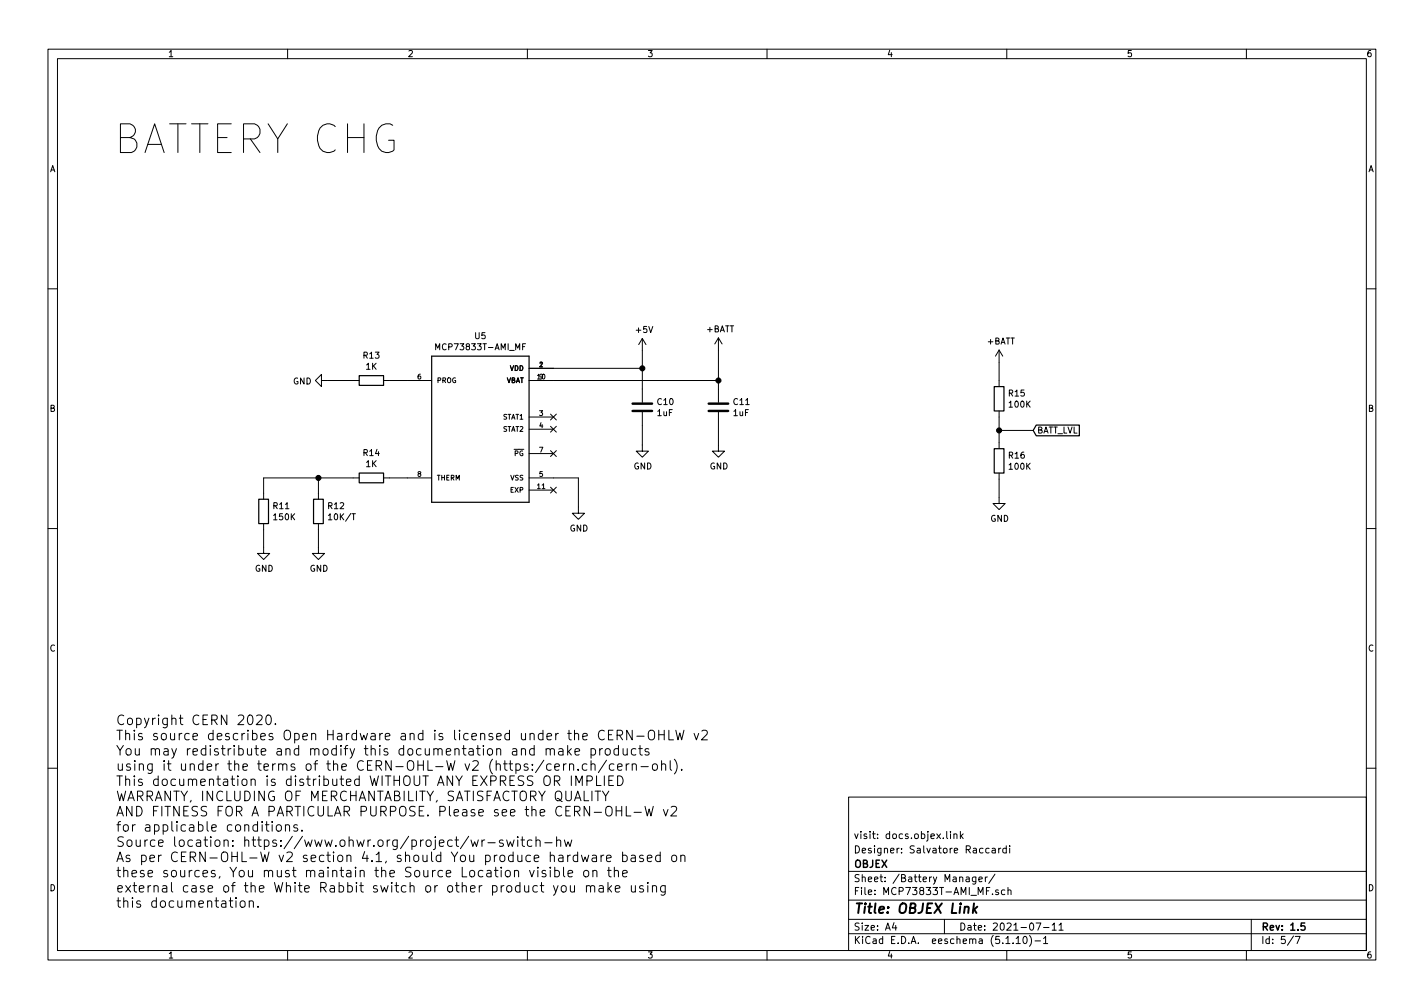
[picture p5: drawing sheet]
<svg xmlns="http://www.w3.org/2000/svg" width="297mm" height="210mm" viewBox="0 0 297 210" stroke-linecap="round" stroke-linejoin="round" font-family="sans-serif">
<g fill="none" stroke="#000" stroke-width=".21">
<path d="M10 10.3h277v189.9h-277zM12 12.2h273v186.1h-273zM60 10.3v1.9M110 10.3v1.9M160 10.3v1.9M210 10.3v1.9M260 10.3v1.9M10 60.2h2M67.1 79.4v-1.3l-1.3 1.3 1.3 1.2v-1.2h7.8M80 79.4h10M90.9 73v-1.3l.4 .9 .4-.9v1.3M109 72.3h.4"/>
<path d="M109.6 71.7h-.6v1.3M110.4 79.4h39.5M110.4 76.8h23.6M134 70.6v13.3M134 70.6l-.8 1.3M134 70.6l.7 1.3M149.9 70.5l-.8 1.2M149.9 70.5v13.4M149.9 70.5l.7 1.2M208.4 73l-.8 1.3M208.4 73v7.6M208.4 73l.8 1.3"/>
<path d="M285 60.2h2M66.4 99.7v4.4M74.9 99.7h-19.9v4.4M80 99.7h10M110.4 99.7h10.2v7.4h1.3l-1.3 1.2-1.2-1.2h1.2M110.4 87h5M110.4 89.5h5M110.4 94.6h5M114.8 86.4l1.3 1.2M114.8 88.9l1.3 1.2M114.8 94l1.3 1.2M116.1 86.4l-1.3 1.2"/>
<path d="M116.1 88.9l-1.3 1.2M116.1 94l-1.3 1.2M134 86v8.1h1.3l-1.3 1.3-1.3-1.3h1.3M149.9 86v8.1h1.2l-1.2 1.3-1.3-1.3h1.3M208.4 98.7v6.3h1.3l-1.3 1.3-1.3-1.3h1.3M208.4 85.7v7.9M208.4 89.8h7.1M10 110.3h2M55 109.2v6.2h1.3l-1.3 1.3-1.3-1.3h1.3M66.4 109.2v6.2h1.3l-1.3 1.3-1.2-1.3h1.2M110.4 102.2h5M114.8 101.6l1.3 1.2"/>
<path d="M116.1 101.6l-1.3 1.2M285 110.3h2M53.5 149.3l.3-.2h.5l.3 .2 .1 .4-.1 .3-1.2 1.1h1.3M55.6 149.3l.3-.2a1.07 1.07 0 0 1 .5 1.8 .48 .48 0 0 1-.5 .2 .48 .48 0 0 1-.4-.3l-.1-.9zM57.5 150.9v.2M113.9 156.4a.49 .49 0 0 1 .9 0v1.1M113.9 156.2v1.3M114.8 156.4l.1-.1a.48 .48 0 0 1 .7 .1v1.1M115.7 160l1-.2-.1-.4-.6-.1-.3 .3 .1 1h.8M116.6 156.3h.7l.1 1.2M117.4 156.6l-.6 .1a.39 .39 0 0 0-.3 .4 .39 .39 0 0 0 .3 .4l.6-.1M117.6 159.3v1.4"/>
<path d="M118.1 159.3l-.4 .1-.1 .3M118.4 155.5v2M118.6 156.7l.6 .8M118.8 159.5a.49 .49 0 0 1 .9 .1v1.1M118.8 159.3v1.4M119.2 156.2l-.8 .7M119.9 156.8l1-.2-.1-.3-.6-.1-.3 .2 .1 1h.8M122.4 159.4l-.6-.1-.3 .4v.6l.2 .3h.7M123.3 156.3l.6-.1 .3 .3v.6l-.1 .3h-.8M123.3 159.5a.47 .47 0 0 1 .8 .1v1.1M123.3 156.2v2M123.3 158.7v2"/>
<path d="M125.1 156.2v1.3M125.7 156.2l-.4 .1-.2 .2M126.3 156.4a.55 .55 0 0 1 .6-.3 .55 .55 0 0 1 .4 .4l-.1 .8a.55 .55 0 0 1-.5 .2 .55 .55 0 0 1-.5-.4zM126.5 158.6l-1.7 2.6M126.9 153.3h.7M127.9 152.3h-1v2h1M128.1 159.4l-.6-.1-.4 .4v.6l.2 .3h.8M128.7 153.4h.8a.54 .54 0 0 0 .4-.6 .54 .54 0 0 0-.4-.5h-.8v2M128.8 160l1-.2-.1-.4-.6-.1-.3 .3 .1 1h.8M129 156.3l-.6-.1-.3 .3v.6l.1 .3h.8M129 155.5v2M129.2 153.4l.7 .9"/>
<path d="M130 156.2l.1 1.2a.53 .53 0 0 0 .7-.1M130.6 159.3v1.4M130.8 156.2v1.3M131.2 159.3l-.4 .1-.2 .3M131.9 152.3v2l-1.2-2v2M131.9 159.5a.52 .52 0 0 1 .7-.1l.1 1.3M131.9 159.3v1.4M132.6 156.3l-.5-.1-.4 .3v.6l.2 .3h.7M132.8 153.6h1.6M133.2 156.2h.8M133.5 155.5v1.7l.1 .2 .4 .1M133.7 159.9h1.5"/>
<path d="M135.3 152.6a.66 .66 0 0 1 .8-.3 .66 .66 0 0 1 .5 .7v.6a.66 .66 0 0 1-.4 .7 .66 .66 0 0 1-.7-.1 1.58 1.58 0 0 1-.2-1.6zM135.3 156.3a.5 .5 0 0 0-.8 .1l.1 .3 .5 .1 .3 .3-.3 .4-.6-.1M136.2 159.5a.55 .55 0 0 1 .5-.2 .55 .55 0 0 1 .4 .4v.6a.54 .54 0 0 1-.5 .4 .54 .54 0 0 1-.5-.4zM137.4 153.3h1.2M137.4 152.3v2M138 159.5a.49 .49 0 0 1 .9 .1v1.1M138 158.7v2M138.6 152.3v2M139.5 152.3v2h1M139.8 158.7v1.7l.3 .3M140.7 158.4a2.29 2.29 0 0 1 0 3M141 152.3l.4 2 .4-1.4 .4 1.4 .5-2"/>
<path d="M144.8 153l.5 1.3 .4-1.3M146.4 152.5l.3-.2h.5l.2 .2 .1 .4-.1 .3-1.1 1.1h1.2M10 160.2h2M55.3 172h.8M55.6 171.4v1.7l.1 .2 .4 .1M56.8 171.4v.1M56.8 172v1.4M57.7 172.2a.55 .55 0 0 1 .6-.2 .55 .55 0 0 1 .4 .4l-.1 .8a.55 .55 0 0 1-.5 .2 .55 .55 0 0 1-.5-.4zM59.5 172.2a.5 .5 0 0 1 .9 .1v1.1M59.5 172v1.4M62 172.1l-.5-.1-.2 .3 .1 .3 .6 .2v.5h-.7M63 173.2v.2"/>
<path d="M98.2 175.2l.4 1.3 .4-.9 .4 .9 .4-1.3M100.5 175.2v1.3M101.1 175.2l-.4 .1-.2 .3M101.8 175.8h1.5M104.9 175.3a.48 .48 0 0 0-.7 .2l.1 .3 .4 .1 .3 .3-.3 .3-.5-.1M105.7 175.2l.4 1.3 .4-.9 .4 .9 .3-1.3M108 174.5v.2M108 175.2v1.3M108.7 175.2h.7M108.9 174.5v1.7l.1 .2 .4 .1M110.9 175.3l-.5-.1-.4 .4v.6l.2 .2h.7M111.8 175.4a.52 .52 0 0 1 .8-.1l.1 1.2"/>
<path d="M111.8 174.5v2M113.6 175.8h1.6M116.1 175.4a.5 .5 0 0 1 .9 .1v1M116.1 174.5v2M117.7 175.2l.4 1.3 .4-.9 .4 .9 .4-1.3M119.2 161.8v2M120.1 163.8v-2l.7 1.5 .7-1.5v2M120.6 160.5v.2M121.3 178.4l.4 1.3 .3-.9 .4 .9 .4-1.3M122.4 162.9h.8a.54 .54 0 0 0 .4-.5 .54 .54 0 0 0-.4-.6h-.8v2M123.6 178.5h.7l.1 1.2M124.4 161.8v2h1"/>
<path d="M124.4 178.9l-.7 .1a.39 .39 0 0 0-.2 .3 .39 .39 0 0 0 .2 .4l.7-.1M125.4 178.4v1.3M125.7 165l.6 1.1 .7-1.1M126 178.4l-.4 .1-.2 .3M126.1 161.8v2M126.3 166.1v.9M126.5 179l1-.1-.1-.4-.6-.1-.3 .3 .1 .9h.8M127 162.8h.7M128 161.8h-1v2h1M128.5 168.2v2M128.5 169.1h1.2M128.8 161.8a1.01 1.01 0 0 1 1.2 1 1.01 1.01 0 0 1-1.2 1z"/>
<path d="M129.7 168.2v2M129.9 178.5l.6-.1 .3 .4v.5l-.2 .3h-.7M129.9 177.7v2M130.6 168.2v2h1M131.7 178.5h.8v1.2M132.3 169.4h1.5M132.5 178.9l-.6 .1a.39 .39 0 0 0-.3 .3 .39 .39 0 0 0 .3 .4l.6-.1M134.2 178.5a.48 .48 0 0 0-.8 .2l.1 .3h.5l.3 .3-.3 .4-.6-.1M134.5 168.2l.5 2 .4-1.4 .4 1.4 .5-2M135 179l1-.1-.1-.4-.6-.1-.3 .3 .1 .9h.8M137.7 178.5l-.6-.1-.3 .4v.5l.2 .3h.7M137.7 177.7v2"/>
<path d="M138.4 168.9l.5 1.3 .4-1.3M140 168.4l.3-.2h.5l.2 .2 .1 .4-.1 .3-1.1 1.1h1.2M140.2 178.6a.55 .55 0 0 1 .5-.2 .55 .55 0 0 1 .4 .4v.5a.54 .54 0 0 1-.5 .4 .54 .54 0 0 1-.5-.4zM142 178.6a.49 .49 0 0 1 .9 .1v1M142 178.4v1.3M142.2 160.5v.2M177 166.3h108v32h-108zM197.5 173.4v1.3l.2 .2M198.3 173.4v.2M198.3 173.9v1M199 174.1l.2-.2 .3 .1 .1 .9M199 173.9v1"/>
<path d="M200.3 173.4v1.5M200.5 174.4l.4 .5M200.9 173.9l-.6 .6M206.3 177l-.4-.1-.3 .3 .1 .6 .2 .1 .4-.1M207 177h.5l.1 .9M207.6 177.3l-.5 .1-.2 .2 .2 .3 .5-.1M208.3 176.9v1M208.8 176.9l-.5 .3M209.9 177l-.4-.1-.3 .3v.6l.3 .1 .4-.1M209.9 176.4v1.5M210.6 176.4v.2M210.6 176.9v1"/>
<path d="M285 160.2h2M49.2 187.9v1.3M50.2 188.1a.53 .53 0 0 1 .5-.2 .53 .53 0 0 1 .4 .4v.6a.54 .54 0 0 1-.5 .4 .54 .54 0 0 1-.5-.4zM52 188.1a.5 .5 0 0 1 .9 .1v1M52 187.9v1.3M53.8 189v.2M60 198.3v1.9M110 198.3v1.9M110.5 181.6l.4 1.3 .5-1.3M112.2 181.6v1.3M113.8 181.7l-.5-.1-.2 .2 .1 .3 .6 .2v.5h-.7M114.8 181.6v1.3"/>
<path d="M115.4 184.7l.5 1.4M115.7 181.7l.6-.1 .4 .3v.6l-.2 .3h-.8M115.7 180.9v2M116.4 184.7l-.7 1.9-.3 .1M117.2 184.9a.53 .53 0 0 1 .5-.2 .53 .53 0 0 1 .4 .4v.6a.54 .54 0 0 1-.5 .4 .54 .54 0 0 1-.5-.4zM117.6 180.9v1.7l.2 .3M118.5 182.2l1-.2-.1-.3-.6-.1-.3 .2 .1 1h.8M119 184.7l.1 1.3a.52 .52 0 0 0 .7-.1M119.8 184.7v1.4M121.8 181.8a.55 .55 0 0 1 .6-.3 .55 .55 0 0 1 .4 .4l-.1 .8a.55 .55 0 0 1-.5 .2 .55 .55 0 0 1-.5-.4zM122.3 184.9a.52 .52 0 0 1 .8-.1l.1 1.3M122.3 184.7v1.4"/>
<path d="M123.2 185l.1-.2a.48 .48 0 0 1 .8 .2v1.1M123.7 181.8a.47 .47 0 0 1 .8 0v1.1M123.7 181.6v1.3M125 184.8h.8l.1 1.3M125.9 185.2l-.7 .1a.39 .39 0 0 0-.3 .4 .39 .39 0 0 0 .3 .4l.7-.1M126.7 181.6h.8M126.8 184.1v2M127 180.9v1.7l.1 .2 .4 .1M127 185.3l.6 .8M127.6 184.7l-.8 .8M128.1 181.8a.5 .5 0 0 1 .9 0v1.1M128.1 180.9v2"/>
<path d="M128.3 185.4l1-.2-.1-.4-.6-.1-.3 .3 .1 1h.8M129.9 182.2l.9-.2-.1-.3-.6-.1-.2 .2 .1 1h.7M131.7 184.7l.1 1.3a.52 .52 0 0 0 .7-.1M132.5 184.7v1.4M134.2 184.8a.48 .48 0 0 0-.8 .2l.1 .3 .5 .1 .3 .3-.3 .4-.6-.1M135.1 184.1v.1M135.1 184.7v1.4M136.1 184.9a.49 .49 0 0 1 .9 .1v1.1M136.1 184.7v1.4M138.8 184.7v1.7l-.4 .3-.5-.1M138.8 184.8l-.6-.1-.4 .4v.6l.2 .3h.8M160 198.3v1.9"/>
<path d="M177 194.8h108M177 191.8h108M177 187.8h108M177 181.8h108M186.5 192.5l-.4 1h1M186.8 193v1M197 191.8v3M201.5 183h.6l.1 .9M202.2 183.3l-.5 .1-.2 .2 .2 .3 .5-.1M203.6 182.9v1.2l-.3 .3-.4-.1M203.6 183l-.5-.1-.3 .3 .1 .6 .2 .1 .5-.1M204.2 183.4l.7-.1-.1-.3-.4-.1-.2 .2 .1 .7h.5"/>
<path d="M205.5 182.9v1M206 182.9l-.5 .3M207.5 182.3l-1.3 2M208.3 185.7l-.4-.1-.2 .2v.2l.6 .2v.3h-.6M209.6 185.7l-.4-.1-.3 .3 .1 .6 .2 .1 .4-.1M210 198.3v1.9M210.3 185.7l.2-.1 .3 .1 .1 .9M210.3 185.1v1.5M211.3 196.7v.1M212 195.8l.4-.5v1.5M212 196.8h.8M213.5 195.5l.2-.2a.8 .8 0 0 1 .6 .8 .8 .8 0 0 1-.6 .7l-.3-.5z"/>
<path d="M214.8 195.1a1.79 1.79 0 0 1 0 2.3M215.9 196.3h1.1M216.1 192.5h1l-.6 1.5M217.7 195.8l.4-.5v1.5M217.7 193.5h1.1M217.7 196.8h.8M219.5 193l.4-.5v1.5M219.5 194h.8M220.9 193l.4-.5v1.5M220.9 194h.9M260 198.3v1.9M261 191.8v6.5"/>
<path d="M269.8 195.2l-1.2 2M270.2 195.3h1l-.6 1.5"/>
</g>
<path d="M272.2 192.5h-.8v.7h.7l.1 .2v.5l-.2 .1-.6-.1" fill="none" stroke="#000" stroke-width=".3"/>
<path d="M203.2 188.4l-.3 2M203.2 189.7l.5 .7M203.9 189.1l-.9 .8" fill="none" stroke="#000" stroke-width=".41"/>
<path d="M132 85.7h4M132 84.2h4M147.8 85.7h4.1M147.8 84.2h4.1" fill="none" stroke="#000" stroke-width=".51"/>
<path d="M74.9 78.4h5.1v2h-5.1zM90 74.3h20.4v30.5h-20.4zM74.9 98.7h5.1v2h-5.1zM207.4 93.6h2v5.1h-2zM207.4 80.6h2v5.1h-2zM216.2 88.7h8.9v2.2h-8.9l-.7-1.1zM54 104.1h2v5.1h-2zM65.4 104.1h2v5.1h-2z" fill="none" stroke="#000" stroke-width=".25"/>
<g fill="#000" stroke="#000" stroke-width=".25">
<circle cx="134" cy="76.8" r=".51"/>
<circle cx="149.9" cy="79.4" r=".51"/>
<circle cx="66.4" cy="99.7" r=".51"/>
<circle cx="208.4" cy="89.8" r=".51"/>
</g>
<text font-size="8.3" x="23.6" y="32.1">BATTERY CHG</text>
<g font-size="2.8">
<text x="24.1" y="151.3">Copyright CERN 2020.</text>
<text x="24.1" y="154.4">This source describes Open Hardware and is licensed under the CERN-OHLW v2</text>
<text x="24.1" y="157.6">You may redistribute and modify this documentation and make products</text>
<text x="24.1" y="160.8">using it under the terms of the CERN-OHL-W v2 (https:/cern.ch/cern-ohl).</text>
<text x="24.1" y="164">This documentation is distributed WITHOUT ANY EXPRESS OR IMPLIED</text>
<text x="24.1" y="167.1">WARRANTY, INCLUDING OF MERCHANTABILITY, SATISFACTORY QUALITY</text>
<text x="24.1" y="170.3">AND FITNESS FOR A PARTICULAR PURPOSE. Please see the CERN-OHL-W v2</text>
<text x="24.1" y="173.5">for applicable conditions.</text>
<text x="24.1" y="176.7">Source location: https://www.ohwr.org/project/wr-switch-hw</text>
<text x="24.1" y="179.8">As per CERN-OHL-W v2 section 4.1, should You produce hardware based on</text>
<text x="24.1" y="183">these sources, You must maintain the Source Location visible on the</text>
<text x="24.1" y="186.2">external case of the White Rabbit switch or other product you make using</text>
<text x="24.1" y="189.4">this documentation.</text>
<text x="178" y="190.5">Title: OBJEX Link</text>
</g>
<g font-size="2.1">
<text x="178" y="178">Designer: Salvatore Raccardi</text>
<text x="178" y="175">visit: docs.objex.link</text>
<text x="178" y="184">Sheet: /Battery Manager/</text>
<text x="178" y="181">OBJEX</text>
<text x="178" y="186.7">File: MCP73833T-AMI_MF.sch</text>
<text x="178" y="196.9">KiCad E.D.A. eeschema (5.1.10)-1</text>
<text x="178" y="194.1">Size: A4</text>
<text x="200" y="194.1">Date: 2021-07-11</text>
<text x="263" y="194.1">Rev: 1.5</text>
<text x="263" y="196.9">Id: 5/7</text>
</g>
<g font-size="1.8">
<text x="35" y="11.9">1</text>
<text x="85" y="11.9">2</text>
<text x="135" y="11.9">3</text>
<text x="185" y="11.9">4</text>
<text x="235" y="11.9">5</text>
<text x="285" y="11.9">6</text>
<text x="10.4" y="35.9">A</text>
<text x="285.4" y="35.9">A</text>
<text x="99.1" y="70.7">U5</text>
<text x="132.8" y="69.4">+5V</text>
<text x="147.4" y="69.3">+BATT</text>
<text x="205.9" y="71.9">+BATT</text>
<text x="75.8" y="74.8">R13</text>
<text x="76.4" y="77.1">1K</text>
<text x="91.6" y="73">MCP73833T-AMI_MF</text>
<text x="61.1" y="80.2">GND</text>
<text x="210.5" y="82.7">R15</text>
<text x="10.4" y="85.9">B</text>
<text x="137.1" y="86.8">1uF</text>
<text x="137.2" y="84.5">C10</text>
<text x="153" y="86.8">1uF</text>
<text x="153.1" y="84.5">C11</text>
<text x="210.6" y="85">100K</text>
<text x="285.4" y="85.9">B</text>
<text x="75.8" y="95.1">R14</text>
<text x="210.5" y="95.7">R16</text>
<text x="216.3" y="90.4">BATT_LVL</text>
<text x="76.4" y="97.4">1K</text>
<text x="132.2" y="97.9">GND</text>
<text x="148" y="97.9">GND</text>
<text x="210.6" y="98">100K</text>
<text x="57" y="106.2">R11</text>
<text x="68.5" y="106.2">R12</text>
<text x="57.2" y="108.5">150K</text>
<text x="68.9" y="108.5">10K/T</text>
<text x="118.8" y="110.9">GND</text>
<text x="206.6" y="108.8">GND</text>
<text x="53.2" y="119.2">GND</text>
<text x="64.6" y="119.2">GND</text>
<text x="10.4" y="135.9">C</text>
<text x="285.4" y="135.9">C</text>
<text x="10.4" y="185.9">D</text>
<text x="285.4" y="185.9">D</text>
<text x="35" y="199.9">1</text>
<text x="85" y="199.9">2</text>
<text x="135" y="199.9">3</text>
<text x="185" y="199.9">4</text>
<text x="235" y="199.9">5</text>
<text x="285" y="199.9">6</text>
</g>
<g font-size="1.4">
<text x="106.3" y="77.3">VDD</text>
<text x="112.5" y="76.6">1</text>
<text x="87.1" y="79.1">6</text>
<text x="91.1" y="79.9">PROG</text>
<text x="105.5" y="79.9">VBAT</text>
<text x="112.5" y="79.1">9</text>
<text x="104.9" y="87.5">STAT1</text>
<text x="112.5" y="86.7">3</text>
<text x="112.5" y="89.3">4</text>
<text x="104.9" y="90">STAT2</text>
<text x="107.3" y="95.1">PG</text>
<text x="112.5" y="94.4">7</text>
<text x="87.1" y="99.4">8</text>
<text x="91.1" y="100.2">THERM</text>
<text x="106.5" y="100.2">VSS</text>
<text x="112.1" y="102">11</text>
<text x="112.5" y="99.4">5</text>
<text x="106.5" y="102.7">EXP</text>
</g>
</svg>
